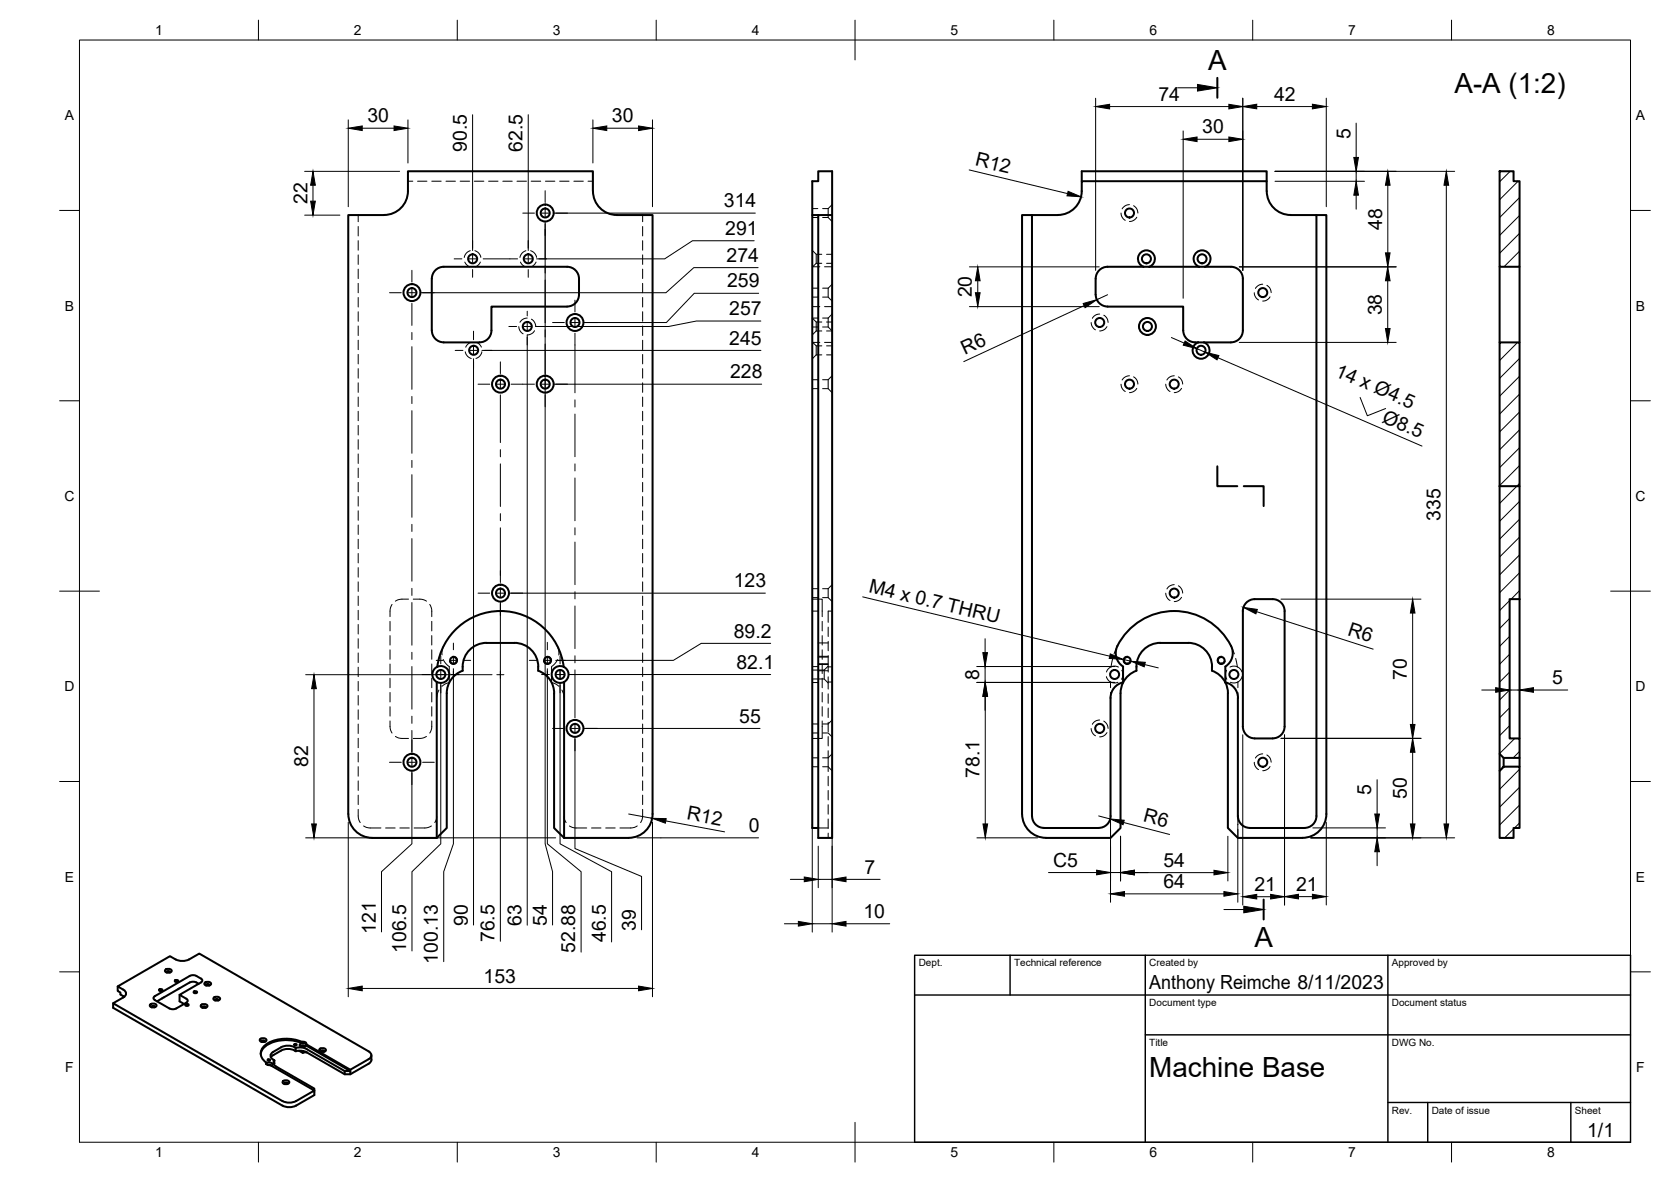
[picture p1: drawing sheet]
<svg xmlns="http://www.w3.org/2000/svg" width="420mm" height="297mm" viewBox="0 0 420 297" stroke-linecap="round" stroke-linejoin="round" font-family="sans-serif">
<!-- layer: Hidden -->
<g fill="none" stroke="#000" stroke-width=".25">
<path d="M90.1 54v1.7M90.1 56.9v2.4M102.6 45.5h1.2M105 45.5h2.4M108.6 45.5h2.3M112.1 45.5h2.4M115.7 45.5h2.4M119.3 45.5h2.4M122.9 45.5h2.3M126.4 45.5h2.4M130 45.5h2.4M133.6 45.5h2.4"/>
<path d="M137.1 45.5h2.4M140.7 45.5h2.4M144.3 45.5h2.4M147.8 45.5h1.3M161.6 54v1.7M161.6 56.9v2.4M204.2 54.7h1.4M204.2 52.4h1.4M206.8 54.7h1.4l1 1M206.8 52.4h1.4M208.2 52.4v2.3M209.2 51.4l-1 1"/>
<path d="M281.9 53.5l.3 1.1 .7 .8M284 51.4l-1.1 .4-.7 .7M285 51.7l.7 .6 .4 1.2M285.8 54.6l-.8 .8-1 .3M90.1 60.5v2.4M90.1 64.1v2.3M90.1 67.6v2.4M90.1 71.2v2.4M90.1 74.8v2.4M90.1 78.3v2.4M116.9 65.9l.5 .7 .7 .4M118.2 63l-1 .7-.5 1"/>
<path d="M119.4 63l1 .7 .5 1M120.8 65.9l-.6 .7-.7 .4M130.9 65.9l.5 .7 .7 .4M132.2 63l-1 .7-.5 1M132.6 79.9l-1 .3-.9 .8M133.4 63l1.1 .7 .4 1M134.8 65.9l-.6 .7-.7 .4M161.6 60.5v2.4M161.6 64.1v2.3M161.6 67.6v2.4M161.6 71.2v2.4M161.6 74.8v2.4"/>
<path d="M161.6 78.3v2.4M204.2 62.9l1 1h1.4M204.2 77.1h1.9M204.2 67h1.9M204.2 74.7h1.4M204.2 72.4h1.4M205.2 63.9v2.3M205.2 66.2l-.9 .8M205.2 66.2h1.4M205.6 79.9h-1.4l1 1h1.4M206.8 74.7h1.4l1 1M206.8 79.9h1.4"/>
<path d="M206.8 72.4h1.4M207.3 77.1h1.9M207.3 67h1.9M207.8 63.9h1.4M207.8 66.2h1.4M208.2 79.9v2.3M208.2 72.4v2.3M209.2 78.9l-1 1M209.2 71.4l-1 1M276.5 78.9l-1.2 .4-.6 .7M277.5 79.2l.7 .6 .4 1.2M315.4 73.6l.3 1 .7 .8"/>
<path d="M317.5 71.4l-1.1 .4-.7 .7M318.5 71.7l.7 .6 .4 1.2M319.3 74.6l-.8 .8-1 .3M90.1 81.9v2.4M90.1 85.5v2.4M90.1 89.1v2.3M90.1 92.6v2.4M90.1 96.2v2.4M90.1 99.8v2.4M117 88.4l.5 1 1 .7M118.4 86l-.7 .5-.6 .8M119.8 86l.7 .5 .5 .7"/>
<path d="M121.2 88.4l-.5 1-1 .7M130.5 82.1l.1 .8 .9 1M133.6 80.2l.8 .8 .3 1M134.4 83.1l-.7 .7-1.1 .4M161.6 81.9v2.4M161.6 85.5v2.4M161.6 89.1v2.3M161.6 92.6v2.4M161.6 96.2v2.4M161.6 99.8v2.4M204.2 86h1.9M204.2 82.2h1.4"/>
<path d="M204.2 97.7h1.4M204.2 95.4h1.4M204.3 86l.9 .9h1.4M205.2 80.9v2.3M205.2 86.9v2.3M205.2 83.2l-1 1M205.2 83.2h1.4M205.2 89.2l-1 1M205.2 89.2h1.4M206.8 82.2h1.4l1 1h-1.4M206.8 97.7h1.4l1 1M206.8 95.4h1.4"/>
<path d="M207.3 86h1.9M207.8 80.9h1.4M207.8 86.9h1.4M207.8 89.2h1.4M208.2 95.4v2.3M209.2 94.4l-1 1M274.4 81.1l.3 1 .7 .8M278.3 82.1l-.8 .8-1 .3M281.9 96.5l.3 1.1 .7 .8M284 94.4l-1.1 .4-.7 .7M285 94.7l.7 .6 .4 1.2M285.8 97.6l-.8 .8-1 .3"/>
<path d="M293.1 96.5l.3 1.1 .8 .8M295.3 94.4l-1.2 .4-.7 .7M296.3 94.7l.9 1 .2 .8M297.1 97.6l-.9 .8-.9 .3M90.1 103.4v2.3M90.1 106.9v2.4M90.1 110.5v2.4M90.1 114.1v2.4M90.1 117.7v2.3M161.6 103.4v2.3M161.6 106.9v2.4M161.6 110.5v2.4"/>
<path d="M161.6 114.1v2.4M161.6 117.7v2.3M90.1 121.2v2.4M90.1 124.8v2.4M90.1 128.4v2.4M90.1 131.9v2.4M90.1 135.5v2.4M90.1 139.1v2.4M161.6 121.2v2.4M161.6 124.8v2.4M161.6 128.4v2.4M161.6 131.9v2.4"/>
<path d="M161.6 135.5v2.4M161.6 139.1v2.4M90.1 142.6v2.4M90.1 146.2v2.4M90.1 149.8v2.4M90.1 153.4v2.4M90.1 156.9v2.4M98.1 156.2v2.3M98.1 159.7v2.4M98.6 151.9l-.2 .3a4.7 4.7 0 0 0-.3 2.8M102.7 150.6a4.8 4.8 0 0 0-3.3 .5M103.9 150.6a4.8 4.8 0 0 1 3.3 .5"/>
<path d="M108.1 151.9l.1 .3a4.6 4.6 0 0 1 .4 2.8M108.6 156.2v2.3M108.6 159.7v2.4M161.6 142.6v2.4M161.6 146.2v2.4M161.6 149.8v2.4M161.6 153.4v2.4M161.6 156.9v2.4M204.2 150.6h2.5v4.4M204.2 153.6h1.5M204.2 150.2h1.4M204.2 147.9h1.4"/>
<path d="M206.7 156.2v2.3M206.7 159.7v2.4M206.8 150.2h1.4l1 1M206.8 147.9h1.4M208.2 157.6v2.4M208.2 147.9v2.3M209.2 153.6h-1v2.8M209.2 146.9l-1 1M293.1 149.1l.3 1 .8 .8M295.3 146.9l-1.2 .4-.7 .7M296.3 147.2l.9 1 .2 .8M297.1 150.1l-.9 .8-.9 .3"/>
<path d="M90.1 160.5v2.4M90.1 164.1v2.4M90.1 167.7v2.3M90.1 171.2v2.4M90.1 174.8v2.4M90.1 178.4v2.4M98.1 163.3v2.4M98.1 166.9v2.4M98.1 170.4v2.4M98.1 174v2.4M98.1 177.6v2.4M108.6 163.3v2.4"/>
<path d="M108.6 166.9v2.4M108.6 170.4v2.4M108.6 174v2.4M108.6 177.6v2.4M110.4 173.4l-.4 1-.2 1M111.5 165.7l.7 1.1 .8 .7v1.4M111.5 162.3l-.3 1.1-.1 1.2M113 170.1v1.4l-1 .4-.9 .6M138.7 170.1v1.4l1 .4 .8 .6M140.1 162.3l.4 1.1v1.2M140.2 165.8l-.7 1-.8 .7v1.4M141.3 173.4l.4 1 .1 1"/>
<path d="M161.6 160.5v2.4M161.6 164.1v2.4M161.6 167.7v2.3M161.6 171.2v2.4M161.6 174.8v2.4M161.6 178.4v2.4M204.2 170.6h3l1 1M204.2 171.5h1.5M204.2 167.5h1.5M204.2 168.4h3M205.7 161.6h2.5M205.7 168.6h2.5"/>
<path d="M205.7 166.8h2.5M205.7 165.1h2.5M206.7 163.3v2.4M206.7 166.9v2.4M206.7 170.4v2.4M206.7 174v2.4M206.7 177.6v2.4M207.2 168.4v2.2M208.2 170.1v1.3M208.2 167.6v1.3M208.2 161.2v2.3M208.2 164.7v2.9"/>
<path d="M208.2 171.4v1.8M208.2 174.4v2.3M208.2 177.9v2.4M208.2 167.6h1M208.2 171.4h1M208.2 167.4l-1 1M278.2 170l.4 .9 .6 .5M279.2 171.4l.8 .2 1.1-.1M279.2 171.4v1.4M279.2 174v1.4M279.4 167.6l.8-.2 1 .2M279.4 167.6l-.7 .4-.5 .9"/>
<path d="M279.8 165.5l-.4 2.1M281 162.3l-.9 2M282.1 168.5l.3 .9-.4 1.3M308.4 168.5l-.3 .9 .4 1.3M309.5 162.3l.9 2M310.7 165.5l.4 2.1M311.1 167.6l-.8-.2-1 .2M311.1 167.6l.7 .4 .5 .9M311.3 171.4l-.8 .2-1.1-.1M311.3 171.4v1.4M311.3 174v1.4M312.3 170l-.5 .9-.5 .5"/>
<path d="M90.1 182v2.3M90.1 185.5v2.4M90.1 189.1v2.4M90.1 192.7v2.4M90.1 196.2v2.4M90.1 199.8v2.4M98.1 181.2a4.5 4.5 0 0 0 .5 3M99.4 185.1l.3 .1a5.1 5.1 0 0 0 3 .4M107.2 185.1l-.3 .1a5.1 5.1 0 0 1-3 .4M108.6 181.2a4.2 4.2 0 0 1-.5 3M161.6 182v2.3M161.6 185.5v2.4"/>
<path d="M161.6 189.1v2.4M161.6 192.7v2.4M161.6 196.2v2.4M161.6 199.8v2.4M204.2 192.7h1.4M204.2 190.4h1.4M204.2 184.2h1.4M204.2 181.9h1.4M206.7 181.2v4.4h-2.5M206.8 192.7h1.4l1 1M206.8 184.2h1.4l1 1M206.8 190.4h1.4"/>
<path d="M208.2 190.4v3.5M208.2 181.5v2.4M208.2 185.1v2.4M208.2 188.7v1.7M208.2 195.1v2.4M208.2 198.7v2.3M209.2 189.4l-1 1M209.2 180.9l-1 1h-1.4M274.4 183.1l.3 1 .7 .8M276.5 180.9l-1.2 .4-.6 .7M277.5 181.2l.9 1 .2 .9M278.3 184.1l-.8 .9-1 .2"/>
<path d="M315.4 191.6l.3 1 .7 .8M317.5 189.4l-1.1 .4-.7 .7M318.5 189.7l.7 .6 .4 1.2M319.3 192.6l-.8 .8-1 .3M90.1 203.4a4.8 4.8 0 0 0 .5 3.3M91.4 207.6l1.2 .4 3.2 .1M97 208.1h2.4M100.5 208.1h2.4M108.5 207.6l-1.2 .4-3.2 .1M109.8 205.1l-.1 .9-.4 .7M141.8 205.1l.2 .9 .3 .7M143.2 207.6l1.2 .4 3.1 .1"/>
<path d="M148.7 208.1h2.4M152.3 208.1h2.4M160.2 207.6l-1.2 .4-3.1 .1M161.6 203.4a4.8 4.8 0 0 1-.5 3.3M205.7 208.1h2.5M208.2 202.2v2.4M208.2 205.8v2.4M208.2 209.4v1.2M279.2 205.1v2.1M279.2 208.4v2.2M311.3 205.1v2.1M311.3 208.4v2.2"/>
</g>
<!-- layer: Visible -->
<g fill="none" stroke="#000" stroke-width=".51">
<path d="M96.6 54h-9v150.6a6 6 0 0 0 6 6h16.2v-39.2M96.6 54a6 6 0 0 0 6-6v-5h46.5v5a6 6 0 0 0 6 6M155.1 54h9v150.6a6 6 0 0 1-6 6h-16.3M204.2 54h5M205.7 54v156.6h3.5v-167.6h-3.5v2.5h-1.5v162.6h1.5M259.5 54h-2.5v150.6M266 54h-6.5v151.1a3 3 0 0 0 3 3h13.7a3 3 0 0 0 3.1-3l-.1-29.7M266 54a6 6 0 0 0 6-6v-2.5h46.5a8.5 8.5 0 0 0 1.2 6.1 6 6 0 0 0 4.8 2.4M272 45.5v-2.5h46.5v2.5M324.5 54h6.5v151.1a3 3 0 0 1-3 3h-13.7a2.99 2.99 0 0 1-3-3v-29.7M331 54h2.5v150.6a6 6 0 0 1-6 6h-16.2l-2.6-2.5v-33.9M377.1 43h3.5v2.5h1.5v21.5h-5z"/>
<path d="M142.6 77a2.99 2.99 0 0 0 3-3v-4a2.99 2.99 0 0 0-3-3h-31a3 3 0 0 0-3 3v13a3 3 0 0 0 3 3h9a2.99 2.99 0 0 0 3-3v-5.9h19M275.5 70v4M275.5 74a2.99 2.99 0 0 0 3 3M278.5 77.1h19v5.9a2.99 2.99 0 0 0 3 3M287.5 67h1.5M287.5 67h-9a2.99 2.99 0 0 0-3 3M287.5 67a2.13 2.13 0 0 1-.9-3.2 2.13 2.13 0 0 1 3.4 0 2.13 2.13 0 0 1-1 3.2M289 67h12.5M301.5 67h1.5M301.5 67a2.13 2.13 0 0 1-1-3.2 2.13 2.13 0 0 1 3.5 0 2.13 2.13 0 0 1-1 3.2M303 67h6.5a2.99 2.99 0 0 1 3 3v13a2.99 2.99 0 0 1-3 3h-6.8M377.1 67v19"/>
<path d="M382.1 67v19M300.5 86h.8M301.3 86a2.13 2.13 0 0 0-1 3.3 2.13 2.13 0 0 0 3.4 0 2.13 2.13 0 0 0-1-3.3M301.3 86h1.4M377.1 86h5v36.2h-5zM377.1 122.2v67.2l1 1.1h4v-4.9h-2.5v-35h2.5M382.1 122.2v28.4M313.6 151.2l1.2-.6h.7h4.5a2.99 2.99 0 0 1 3 3v29a3 3 0 0 1-3 3h-4.5a2.99 2.99 0 0 1-3-3v-29a2.99 2.99 0 0 1 1.1-2.4zM382.1 150.6v35M116.3 168.6a6 6 0 0 0-4 5.6v33.9l-2.5 2.5M116.3 167.6v1M129.3 161.6h-7a6 6 0 0 0-6 6"/>
<path d="M129.3 161.6a6 6 0 0 1 6 6M135.3 167.6v1M135.3 168.6a6 6 0 0 1 4 5.6M139.3 174.2v33.9l2.5 2.5M141.7 167.6a16 16 0 0 0-15.9-14 16 16 0 0 0-15.8 14M141.8 171.4v39.2M282.4 171.5v-4a4.2 4.2 0 0 1-.8-6.4 16 16 0 0 1 28.2 1.9 4 4 0 0 1-1.7 4.5v4M282.4 171.5a4 4 0 0 0-3.2 3.9M282.4 171.5l-.5 1.3-.2 1.4v33.9l-2.5 2.5h-16.2a6 6 0 0 1-6-6M285.7 168.6l-1.1 .5-1.1 .8-1.1 1.6M285.7 167.6v1M304.7 167.6v1"/>
<path d="M304.8 167.6a6 6 0 0 0-6.1-6h-6.9a6 6 0 0 0-6 6M304.8 168.6l1.7 .9 .9 .9 .7 1.1M308.1 171.5l.5 1.3 .2 1.4M308.1 171.5a4 4 0 0 1 3.2 3.9M377.1 189.4v4.3M377.9 192.9l.2-.2h4v15.4h-1.5v2.5h-3.5v-16.9zM378.1 190.5v2.2M382.1 190.5v2.2M28.4 252.1v1.2l42.6 24.5 1.1 .4 1.8-.1 5.1-2.9v-1.6l-9.6-5.6a1.03 1.03 0 0 1-.4-1.5M29.6 247.9v1.1l.7 .4v.5l.7 .4M31 250.3l.2 .2M37.7 252.5l.5-.3h.6l.6 .5a.99 .99 0 0 1-1.7 0z"/>
<path d="M38.1 253.1a.42 .42 0 0 1 .4-.3 .42 .42 0 0 1 .4 .3M38.9 250.3l-.3 .5 .3 .5 3.7 2.1 .7 .2h.7l2.9-1.6 .3-.5-.4-.5-1.7-1 5.4-3.1 .4-.5a2.53 2.53 0 0 0-1.8-1.3h-.7l-.7 .2-8.8 5M40.1 248.6h.4l.4 .3-.6 .2-.3-.2zM41.5 243.8l.5-.3h.6l.6 .5a.99 .99 0 0 1-1.7 0zM41.9 244.4a.42 .42 0 0 1 .4-.4 .42 .42 0 0 1 .4 .4M44.1 246.3h.4l.3 .3-.5 .2-.4-.2zM44.2 241.1l-1.5-.8-13.1 7.6 1.4 .8a1.03 1.03 0 0 1 .7 1 1.03 1.03 0 0 1-.7 1l-2.6 1.4 42.6 24.6 1.1 .4 1.8-.2 5.1-2.8-11-6.4-.9-.2-.2-.5v.3M44.2 241.1l1.7 .4 1.7-.4M45.1 250v1.6l1.2 .7M46.7 252.3h.4l.3 .3-.5 .2-.3-.2zM47.5 241.1l2.6-1.5 42.6 24.6M48.8 249.2l.4-.1 .4 .3-.6 .2-.3-.2z"/>
<path d="M50 247.2l-1.3-.5-1 .2-8.2 4.7M50.5 252.6l.5-.2h.6l.6 .4a.99 .99 0 0 1-1.7 0zM50.9 253.3a.42 .42 0 0 1 .4-.4 .42 .42 0 0 1 .4 .4M51.4 247l.5-.2h.7l.5 .4a.99 .99 0 0 1-1.7 0zM51.8 247.6a.42 .42 0 0 1 .4-.3 .42 .42 0 0 1 .4 .3M53.7 250.8l.5-.3h.6l.6 .5a.99 .99 0 0 1-1.8 0zM54.1 251.4a.42 .42 0 0 1 .4-.4 .42 .42 0 0 1 .4 .4M65.4 261.2l.4-.3h.7l.5 .5a.99 .99 0 0 1-1.7 0zM65.7 261.8a.42 .42 0 0 1 .5-.3 .42 .42 0 0 1 .4 .3M66.9 267.3l.5-.3h.6l.6 .5-.3 .4M66.9 267.3h.1M67.4 266.3l.3-.1 .2 .2-.4 .2-.2-.2z"/>
<path d="M67.4 267.6l.7 .2M69 266.5l-.1 1M70.7 264l-2 1.1-.6 .6M70.7 263.2l-2 1.1a1.11 1.11 0 0 0-.7 1.2 1.11 1.11 0 0 0 1 1M70.7 263.2l1.1-.4a3.5 3.5 0 0 1 2.6 .6v.8l-.8-.4-1.2-.2-1.7 .4M71.1 271.8l.5-.3h.6l.5 .5a.99 .99 0 0 1-1.7 0zM71.5 272.4a.42 .42 0 0 1 .4-.4 .42 .42 0 0 1 .4 .4M74.1 262.4h.3l.2 .1-.4 .2-.2-.2zM74.4 263.3l1.4-.1 1.3 .4M74.4 264.2a3.8 3.8 0 0 1 2.7 .2l-.9 .2M75.2 264l.9 .6v-.5M75.8 263a.42 .42 0 0 1 .4-.3 .42 .42 0 0 1 .4 .3"/>
<path d="M75.9 261.8v.4M75.9 262.2a9.3 9.3 0 0 0-9.7 1.2l-.6 1.5M75.9 261.8a9.3 9.3 0 0 0-9.7 1.3 2.49 2.49 0 0 0 .7 3.9M75.9 262.1l-.5 .4a.9 .9 0 0 0 .7 .7 .9 .9 0 0 0 .9-.4M75.9 262.1l.7 .1 .4 .3M75.9 261.8l.9 .1 .2 .5M77 262.8l11.1 6.4h-1.4l-9.6-5.6M77 262.4l11.1 6.4v1.2M77 262.4v.4M77.1 264.4l9.6 5.6h1.4l4.6-2.7M80.3 263.7l.5-.3h.6l.6 .5a.99 .99 0 0 1-1.8 0zM80.7 264.3a.42 .42 0 0 1 .4-.4 .42 .42 0 0 1 .4 .4"/>
<path d="M86.7 269.2v.8M92.7 264.2a1.03 1.03 0 0 1 .7 1 1.03 1.03 0 0 1-.7 1M92.7 266.2l-4.6 2.6M93.4 265.2l-.1 1.4-.6 .7"/>
<circle cx="137.1" cy="53.5" r="1.13"/>
<circle cx="137.1" cy="53.5" r="2.13"/>
<circle cx="284" cy="53.5" r="1.13"/>
<circle cx="103.6" cy="73.5" r="1.13"/>
<circle cx="103.6" cy="73.5" r="2.13"/>
<circle cx="118.8" cy="65" r="1.13"/>
<circle cx="132.8" cy="65" r="1.13"/>
<circle cx="288.3" cy="65" r="1.13"/>
<circle cx="302.2" cy="65" r="1.13"/>
<circle cx="317.5" cy="73.5" r="1.13"/>
<circle cx="119.1" cy="88" r="1.13"/>
<circle cx="125.8" cy="96.5" r="1.13"/>
<circle cx="125.8" cy="96.5" r="2.13"/>
<circle cx="132.6" cy="82" r="1.13"/>
<circle cx="137.1" cy="96.5" r="1.13"/>
<circle cx="137.1" cy="96.5" r="2.13"/>
<circle cx="144.6" cy="81" r="1.13"/>
<circle cx="144.6" cy="81" r="2.13"/>
<circle cx="276.5" cy="81" r="1.13"/>
<circle cx="284" cy="96.5" r="1.13"/>
<circle cx="288.5" cy="82" r="2.13"/>
<circle cx="288.5" cy="82" r="1.13"/>
<circle cx="295.2" cy="96.5" r="1.13"/>
<circle cx="302" cy="88" r="1.13"/>
<circle cx="125.8" cy="149.1" r="1.13"/>
<circle cx="125.8" cy="149.1" r="2.13"/>
<circle cx="295.2" cy="149.1" r="1.13"/>
<circle cx="110.8" cy="169.5" r="1.13"/>
<circle cx="110.8" cy="169.5" r="2.13"/>
<circle cx="114" cy="165.9" r=".84"/>
<circle cx="137.7" cy="165.9" r=".84"/>
<circle cx="140.8" cy="169.5" r="1.13"/>
<circle cx="140.8" cy="169.5" r="2.13"/>
<circle cx="280.3" cy="169.5" r="1.13"/>
<circle cx="283.4" cy="165.9" r=".84"/>
<circle cx="307.1" cy="165.9" r=".84"/>
<circle cx="310.3" cy="169.5" r="1.13"/>
<circle cx="103.6" cy="191.6" r="1.13"/>
<circle cx="103.6" cy="191.6" r="2.13"/>
<circle cx="144.6" cy="183" r="1.13"/>
<circle cx="144.6" cy="183" r="2.13"/>
<circle cx="276.5" cy="183" r="1.13"/>
<circle cx="317.5" cy="191.6" r="1.13"/>
</g>
<!-- layer: Visible Narrow -->
<path d="M113.8 164.9a1.03 1.03 0 0 1 1.2 .9 1.03 1.03 0 0 1-.8 1.2 1.03 1.03 0 0 1-1.2-.9M137.5 164.9a1.03 1.03 0 0 1 1.2 .9 1.03 1.03 0 0 1-.9 1.2 1.03 1.03 0 0 1-1.2-.9M283.6 164.9a1.03 1.03 0 0 0-1.2 .9 1.03 1.03 0 0 0 .9 1.2 1.03 1.03 0 0 0 1.1-.9M307.3 164.9a1.03 1.03 0 0 0-1.2 .9 1.03 1.03 0 0 0 .8 1.2 1.03 1.03 0 0 0 1.2-.9" fill="none" stroke="#000" stroke-width=".25"/>
<!-- layer: Hidden Narrow -->
<path d="M205.7 167h2.5M205.7 164.9h2.5" fill="none" stroke="#000" stroke-width=".25"/>
<!-- layer: BORDER -->
<g fill="none" stroke="#000" stroke-width=".25">
<path d="M20 10.1h390v276.9h-390zM65 5.1v5M115 5.1v5M165 5.1v5M215 5.1v10M265 5.1v5M315 5.1v5M365 5.1v5M15 52.9h5M410 52.9h5M15 100.7h5M410 100.7h5"/>
<path d="M15 148.6h10M405 148.6h10M15 196.4h5M410 196.4h5M15 244.2h5M410 244.2h5M65 287v5M115 287v5M165 287v5M215 282.1v9.9M265 287v5M315 287v5"/>
<path d="M365 287v5"/>
</g>
<!-- layer: TITLEBLOCK -->
<path d="M230 240.1h180v46.9h-180zM230 250h180M254 240.1v9.9M288 240.1v46.9M349 240.1v46.9M288 260.1h122M349 277.1h61M359 277.1v9.9M395 277.1v9.9" fill="none" stroke="#000" stroke-width=".36"/>
<!-- layer: FD_Dimensions -->
<g fill="none" stroke="#000" stroke-width=".25">
<path d="M87.6 30.1v21.9M91.1 32.2h8M102.6 30.1v10.9M118.8 28.8v34.2M132.8 28.8v34.2M149.1 30.1v10.9M152.6 32.2h8M164.1 30.1v21.9M275.5 24.7v43.3M279 26.8h30M297.5 32.9v42.1M301 35h8"/>
<path d="M312.5 24.7v43.3M316 26.8h14M333.5 24.7v27.3M341 30.9v8.7M76.6 43.1h23.9M76.6 54.1h8.9M78.7 46.6v4M137.1 55.7v156.4l1.8 7v13.4M139.2 53.6h50.7M243.7 42.7l24.7 5.9M320.6 43.1h45.2M320.6 45.6h22.5"/>
<path d="M341 43.1v2.5M341 49.1v3.5M349 46.6v16.9M363.7 46.6v160.5M189.6 60.5h-15.5l-7 4.6h-32.2M190.6 67.3h-16.1l-7.1 6.3h-61.7M190.8 73.7h-16.2l-7 7.4h-20.9M243.8 67.1h32.6M243.8 77.1h32.6M245.9 70.6v3M272.6 76.8l-30.3 14.1M278.5 74.1l-2.7 1.2"/>
<path d="M311.6 67.1h39.4M348.9 70.6v12M119.1 90.2v142.3M121.2 88.1h70.1M132.6 84.2v148.3M139.2 96.5h52.3M191.3 80.7h-16.2l-7 1.3h-33.4M294.5 84.8l3.3 1.4M300.9 87.6l2.1 .9M306.2 89.9l51.3 22.2M311.6 86h39.4M342 99.9l1.8 4.6 4.6-1.8"/>
<path d="M125.8 151.2v85.3M127.9 149.1h64.5M216.9 150l62.1 14.9M316 153.7l29.3 9.4M322.1 150.6h35.2M355.2 154.1v28M76.9 169.6h46.8M79 173.1v34M110.8 171.6v40.5l-7.2 7v19.9M114 168v44.1l-2.4 7v22.6M137.6 168v44.1l8.5 7v20.2M140.8 171.6v40.5l13 7v17.6"/>
<path d="M142.9 169.5h50.9M193.8 161.7h-17.5l-7 4.3h-29.6M245.6 167.5h34.7M245.6 171.5h34.7M247.7 160.5v3.5M247.7 167.5v4M247.7 175v3.5M247.7 175v32.1M282.4 165.7l2 .5M287.8 167l3.4 .8M372.6 173.4h3.5M379.6 173.4h2.5"/>
<path d="M385.6 173.4h8.6M103.6 193.7v18.4l-7.7 7v15.1M144.6 185.1v28.1l16.7 7v13.5M146.7 183.1h44.4M312.5 184.7v42.7M322.1 185.6h35.2M323 184.7v42.7M346.3 195.9v8.7M355.2 189v18.1M76.9 210.6h62.8M87.6 206.7v43.8M158.1 204.6l5.9 1"/>
<path d="M164.1 206.7v43.8M166.2 210.6h24.5M167.4 206.3l14.8 2.7M204.2 207.1v27.1M205.7 212.6v10.5M209.2 206.7v27.5M245.6 210.6h15.3M263.6 219.3h12.1M276.2 205l2.9 .8M279.2 207.1v19.6M279.2 219.3h2.5M281.7 210.1v11.3"/>
<path d="M282.5 206.7l11.6 3M285.2 219.3h3.5M285.2 219.3h20M308.7 210.1v11.3M311.2 207.1v19.6M329.6 210.6h36.2M330.1 208.1h18.3M333.5 206.7v20.7M346.3 208.1v2.5M346.3 214v3.6M197.2 232.1h3.5M198.7 221h3.5"/>
<path d="M204.2 232.1h5M205.7 221h3.5M212.7 221h8.6M212.7 232.1h11M282.7 224.6h25M316 225.3h3.5M326.5 225.3h3.5M91.1 248.4h69.5"/>
</g>
<g fill="#000" stroke="#000" stroke-width=".25">
<path d="M87.6 32.2l3.5-.5v1.1zM99.1 31.7l3.5 .5-3.5 .6zM149.1 32.2l3.5-.5v1.1zM160.6 31.7l3.5 .5-3.5 .6zM275.5 26.8l3.5-.6v1.2zM297.5 35l3.5-.6v1.2zM309 26.2l3.5 .6-3.5 .6zM309 34.4l3.5 .6-3.5 .6zM312.5 26.8l3.5-.6v1.2zM330 26.2l3.5 .6-3.5 .6zM340.4 39.6h1.2l-.6 3.5zM78.7 43.1l.6 3.5h-1.2z"/>
<path d="M78.1 50.6h1.2l-.6 3.5zM268.6 48.1l3.2 1.4-3.5-.3zM341 45.6l.6 3.5h-1.2zM349 43.1l.5 3.5h-1.1zM363.7 43.1l.6 3.5h-1.2zM245.9 67.1l.5 3.5h-1.1zM245.3 73.6h1.1l-.5 3.5zM272.4 76.3l3.4-1-3 2zM348.9 67.1l.6 3.5h-1.1zM348.4 63.5h1.1l-.5 3.6zM298 85.7l2.9 1.9-3.4-.9zM303 88.5l3.5 .9-.5 1z"/>
<path d="M348.4 82.6h1.1l-.6 3.4zM312.6 152.6l3.5 .5-.3 1.2zM355.2 150.6l.6 3.5h-1.2zM79 169.6l.5 3.5h-1.1zM247.1 164h1.2l-.6 3.5zM247.7 171.5l.6 3.5h-1.2zM247.7 171.5l.6 3.5h-1.1zM279.2 164.3l3.2 1.4-3.5-.2zM284.4 166.2l3.6 .2-.3 1.2zM376.1 172.8l3.5 .6-3.5 .6zM382.1 173.4l3.5-.6v1.2zM354.6 182.1h1.2l-.6 3.5z"/>
<path d="M355.2 185.6l.6 3.4h-1.2zM78.4 207.1h1.1l-.5 3.5zM164 205.6l3.5 .1-.2 1.2zM247.2 207.1h1.1l-.6 3.5zM275.7 218.7l3.5 .6-3.5 .5zM279.1 205.8l3.6 .3-.3 1.1zM281.7 219.3l3.5-.6v1.1zM281.7 219.3l3.5-.6v1.2zM305.2 218.7l3.5 .6-3.5 .6zM346.3 210.6l.5 3.4h-1.1zM345.7 204.6h1.1l-.5 3.5zM354.6 207.1h1.2l-.6 3.5z"/>
<path d="M363.1 207.1h1.2l-.6 3.5zM200.7 231.5l3.5 .6-3.5 .6zM202.2 220.4l3.5 .6-3.5 .6zM209.2 221l3.5-.6v1.2zM209.2 232.1l3.5-.6v1.2zM279.2 224.6l3.5-.5v1.1zM307.7 224.1l3.5 .5-3.5 .6zM312.5 225.3l3.5-.5v1.1zM319.5 224.8l3.5 .5-3.5 .6zM323 225.3l3.5-.6v1.2zM330 224.7l3.5 .6-3.5 .6zM87.6 248.4l3.5-.6v1.2z"/>
<path d="M160.6 247.8l3.5 .6-3.5 .6z"/>
</g>
<!-- layer: Smart Centers -->
<g fill="none" stroke="#000" stroke-width=".25">
<path d="M131.4 53.6h3M136.2 53.6h1.8M137.1 47.9v3M137.1 52.7v1.7M137.1 56.2v8.8M139.7 53.6h3M97.9 73.6h3M102.7 73.6h1.8M103.6 67.9v3M103.6 72.7v1.8M103.6 76.2v5.6M106.3 73.6h2.9"/>
<path d="M114.2 65.1h1.9M117.9 65.1h1.8M118.8 60.4v2M118.8 64.2v1.8M118.8 67.7v2M121.5 65.1h8.6M131.9 65.1h1.8M132.6 78.2v1.2M132.8 60.4v2M132.8 64.2v1.8M132.8 67.7v2M135.5 65.1h2"/>
<path d="M137.1 66.8v1.8M137.1 70.4v10.7M144.6 75.4v3M103.6 83.6v1.8M103.6 87.1v10.7M103.6 99.6v1.8M114.4 88.1h2M118.2 88.1h1.8M119.1 83.2v2.2M119.1 87.2v1.7M119.1 90.7v2M120.2 96.5h2.9"/>
<path d="M121.8 88.1h1.9M124.9 96.5h1.8M125.8 90.9v3M125.8 95.7v1.8M125.8 99.2v12M128 82h1.9M128.5 96.5h5.9M131.7 82h1.8M132.6 81.2v1.8M132.6 84.7v2M135.3 82h1.9M136.2 96.5h1.8"/>
<path d="M137.1 82.9v1.8M137.1 86.5v7.4M137.1 95.7v1.8M137.1 99.2v3M138.9 81.1h3M139.7 96.5h3M143.7 81.1h1.8M144.6 80.2v1.7M144.6 83.7v15M147.3 81.1h2.9M103.6 103.2v10.7M103.6 115.7v1.8"/>
<path d="M103.6 119.3v10.7M125.8 113v1.8M125.8 116.6v10.7M144.6 100.5v1.8M144.6 104.1v10.7M144.6 116.6v1.7M103.6 131.8v1.8M103.6 135.3v10.8M125.8 129.1v1.8M125.8 132.6v13.8M144.6 120.1v10.8M144.6 132.6v1.8"/>
<path d="M144.6 136.2v10.7M103.6 147.9v1.7M103.6 151.4v10.7M120.2 149.1h2.9M124.9 149.1h1.8M125.8 148.2v1.8M125.8 151.7v3M128.5 149.1h2.9M144.6 148.7v1.8M144.6 152.3v10.7M103.6 163.9v1.8M103.6 167.5v10.7"/>
<path d="M103.6 180v1.8M106.2 169.5h1.9M109.7 166h1.6M109.9 169.5h1.8M110.8 164.9v1.9M110.8 168.6v1.8M110.8 172.2v1.9M113.1 166h1.8M113.5 169.5h1.9M114 161.6v1.7M114 165.1v1.7M114 168.6v1.7"/>
<path d="M116.7 166h1.6M124.9 169.6h1.8M125.8 168.7v1.7M133.1 166h1.9M136.2 169.5h1.9M136.7 166h1.8M137.6 161.4v1.9M137.6 165.1v1.7M137.6 168.6v1.9M139.9 169.5h1.8M140.3 166h1.9M140.8 164.9v1.9"/>
<path d="M140.8 168.6v1.8M140.8 172.2v1.9M143.5 169.5h1.9M144.6 164.8v1.8M144.6 168.3v12.1M97.9 191.6h3M102.7 191.6h1.8M103.6 183.6v5.5M103.6 190.7v1.8M103.6 194.2v3M106.3 191.6h2.9M138.9 183.1h3"/>
<path d="M143.7 183.1h1.8M144.6 182.2v1.7M144.6 185.7v3M147.3 183.1h2.9"/>
</g>
<!-- layer: Edge Extensions -->
<path d="M160.2 210.6h6M164.1 206.7v5.9" fill="none" stroke="#000" stroke-width=".25"/>
<!-- layer: Hatching -->
<g fill="none" stroke="#000" stroke-width=".25">
<path d="M379.7 43.1l-2.6 2.6M381.7 45.6l-4.6 4.6M382.1 49.7l-5 5M382.1 54.2l-5 5M382.1 58.7l-5 5M382.1 63.1l-4 4M377.1 86v.1M381.6 86l-4.5 4.6M382.1 90.1l-5 5M382.1 94.6l-5 5M382.1 99.1l-5 5M382.1 103.6l-5 4.9"/>
<path d="M382.1 108l-5 5M382.1 112.5l-5 5M382.1 117l-5 5M382.1 121.5l-5 5M382.1 126l-5 5M382.1 130.5l-5 5M382.1 135l-5 5M382.1 139.5l-5 5M379.6 150.9l-2.5 2.5M379.6 155.4l-2.5 2.6M379.6 159.9l-2.5 2.5M382.1 144l-5 5"/>
<path d="M382.1 148.4l-2.1 2.2M379.6 164.4l-2.5 2.5M379.6 168.9l-2.5 2.5M379.6 173.4l-2.5 2.5M379.6 177.9l-2.5 2.5M378.3 192.6l-1.2 1.3M379.6 182.4l-2.5 2.5M380.9 185.6l-3.8 3.8M382.1 188.9l-1.6 1.6M382.1 193.3l-5 5.1M382.1 197.9l-5 4.9M380.6 208.3l-2.3 2.3"/>
<path d="M382.1 202.3l-5 5M382.1 206.8l-1.3 1.3"/>
</g>
<!-- layer: Section Lines -->
<path d="M306.1 19.6v5M306.1 117.2v5h5M312.7 122.2h5v5M317.7 226.1v5" fill="none" stroke="#000" stroke-width=".51"/>
<path d="M296.1 22.1h5M307.7 228.6h5" fill="none" stroke="#000" stroke-width=".25"/>
<path d="M301.1 21.2l5 .9-5 .8zM312.7 227.7l5 .9-5 .8z" fill="#000" stroke="#000" stroke-width=".25"/>
<g font-size="7">
<text x="303.8" y="17.6">A</text>
<text x="365.7" y="23.3">A-A (1:2)</text>
<text x="315.4" y="238.1">A</text>
<text x="289" y="270.6">Machine Base</text>
</g>
<g font-size="4.9">
<text x="291.3" y="25.4">74</text>
<text x="320.4" y="25.4">42</text>
<text x="92.4" y="30.8">30</text>
<text x="153.9" y="30.8">30</text>
<text x="302.3" y="33.5">30</text>
<text x="339.5" y="34.9" transform="rotate(-90 339.5 34.9)">5</text>
<text x="117.4" y="38.1" transform="rotate(-90 117.4 38.1)">90.5</text>
<text x="131.4" y="38.1" transform="rotate(-90 131.4 38.1)">62.5</text>
<text x="245" y="41.6" transform="rotate(14 245 41.6)">R12</text>
<text x="77.3" y="51.2" transform="rotate(-90 77.3 51.2)">22</text>
<text x="182" y="52.1">314</text>
<text x="182.4" y="59">291</text>
<text x="347.5" y="57.7" transform="rotate(-90 347.5 57.7)">48</text>
<text x="182.7" y="65.9">274</text>
<text x="182.8" y="72.2">259</text>
<text x="244.4" y="74.7" transform="rotate(-90 244.4 74.7)">20</text>
<text x="183.4" y="79.2">257</text>
<text x="347.5" y="79.3" transform="rotate(-90 347.5 79.3)">38</text>
<text x="183.4" y="86.6">245</text>
<text x="242.6" y="89.1" transform="rotate(-25 242.6 89.1)">R6</text>
<text x="183.6" y="95.1">228</text>
<text x="335.4" y="94.4" transform="rotate(23 335.4 94.4)">14 x Ø4.5</text>
<text x="347.3" y="106" transform="rotate(23 347.3 106)">Ø8.5</text>
<text x="362.2" y="130.9" transform="rotate(-90 362.2 130.9)">335</text>
<text x="184.5" y="147.6">123</text>
<text x="218.3" y="148.8" transform="rotate(13 218.3 148.8)">M4 x 0.7 THRU</text>
<text x="184.5" y="160.2">89.2</text>
<text x="338.6" y="159.5" transform="rotate(18 338.6 159.5)">R6</text>
<text x="185.2" y="168">82.1</text>
<text x="246.2" y="170.9" transform="rotate(-90 246.2 170.9)">8</text>
<text x="353.7" y="170.8" transform="rotate(-90 353.7 170.8)">70</text>
<text x="390.3" y="171.9">5</text>
<text x="185.9" y="181.6">55</text>
<text x="77.5" y="192.8" transform="rotate(-90 77.5 192.8)">82</text>
<text x="246.3" y="195.5" transform="rotate(-90 246.3 195.5)">78.1</text>
<text x="344.8" y="199.9" transform="rotate(-90 344.8 199.9)">5</text>
<text x="353.7" y="200.8" transform="rotate(-90 353.7 200.8)">50</text>
<text x="172.5" y="205.8" transform="rotate(11 172.5 205.8)">R12</text>
<text x="188.3" y="209.1">0</text>
<text x="287.3" y="206.4" transform="rotate(15 287.3 206.4)">R6</text>
<text x="217.4" y="219.6">7</text>
<text x="264.8" y="217.8">C5</text>
<text x="292.5" y="217.8">54</text>
<text x="292.5" y="223.2">64</text>
<text x="315.4" y="223.9">21</text>
<text x="325.9" y="223.9">21</text>
<text x="117.6" y="232.7" transform="rotate(-90 117.6 232.7)">90</text>
<text x="131.1" y="232.7" transform="rotate(-90 131.1 232.7)">63</text>
<text x="137.5" y="232.7" transform="rotate(-90 137.5 232.7)">54</text>
<text x="159.9" y="233.9" transform="rotate(-90 159.9 233.9)">39</text>
<text x="217.1" y="230.7">10</text>
<text x="94.5" y="234.7" transform="rotate(-90 94.5 234.7)">121</text>
<text x="102.1" y="239.5" transform="rotate(-90 102.1 239.5)">106.5</text>
<text x="124.4" y="236.8" transform="rotate(-90 124.4 236.8)">76.5</text>
<text x="144.7" y="239.5" transform="rotate(-90 144.7 239.5)">52.88</text>
<text x="152.3" y="236.8" transform="rotate(-90 152.3 236.8)">46.5</text>
<text x="110.1" y="242.2" transform="rotate(-90 110.1 242.2)">100.13</text>
<text x="121.6" y="246.9">153</text>
<text x="289" y="248.5">Anthony Reimche 8/11/2023</text>
<text x="399.1" y="285.7">1/1</text>
</g>
<g font-size="3.5">
<text x="39" y="8.8">1</text>
<text x="89" y="8.8">2</text>
<text x="139" y="8.8">3</text>
<text x="189" y="8.8">4</text>
<text x="239" y="8.8">5</text>
<text x="289" y="8.8">6</text>
<text x="339" y="8.8">7</text>
<text x="389" y="8.8">8</text>
<text x="16.3" y="30.2">A</text>
<text x="411.3" y="30.2">A</text>
<text x="16.3" y="78">B</text>
<text x="411.3" y="78">B</text>
<text x="16.2" y="125.9">C</text>
<text x="411.2" y="125.9">C</text>
<text x="16.2" y="173.7">D</text>
<text x="411.2" y="173.7">D</text>
<text x="16.3" y="221.6">E</text>
<text x="411.3" y="221.6">E</text>
<text x="16.4" y="269.4">F</text>
<text x="411.4" y="269.4">F</text>
<text x="39" y="290.8">1</text>
<text x="89" y="290.8">2</text>
<text x="139" y="290.8">3</text>
<text x="189" y="290.8">4</text>
<text x="239" y="290.8">5</text>
<text x="289" y="290.8">6</text>
<text x="339" y="290.8">7</text>
<text x="389" y="290.8">8</text>
</g>
<g font-size="2.5">
<text x="231" y="242.9">Dept.</text>
<text x="255" y="242.9">Technical reference</text>
<text x="289" y="242.9">Created by</text>
<text x="350" y="242.9">Approved by</text>
<text x="289" y="252.8">Document type</text>
<text x="350" y="252.8">Document status</text>
<text x="289" y="262.9">Title</text>
<text x="350" y="262.9">DWG No.</text>
<text x="350" y="279.9">Rev.</text>
<text x="360" y="279.9">Date of issue</text>
<text x="396" y="279.9">Sheet</text>
</g>
</svg>
